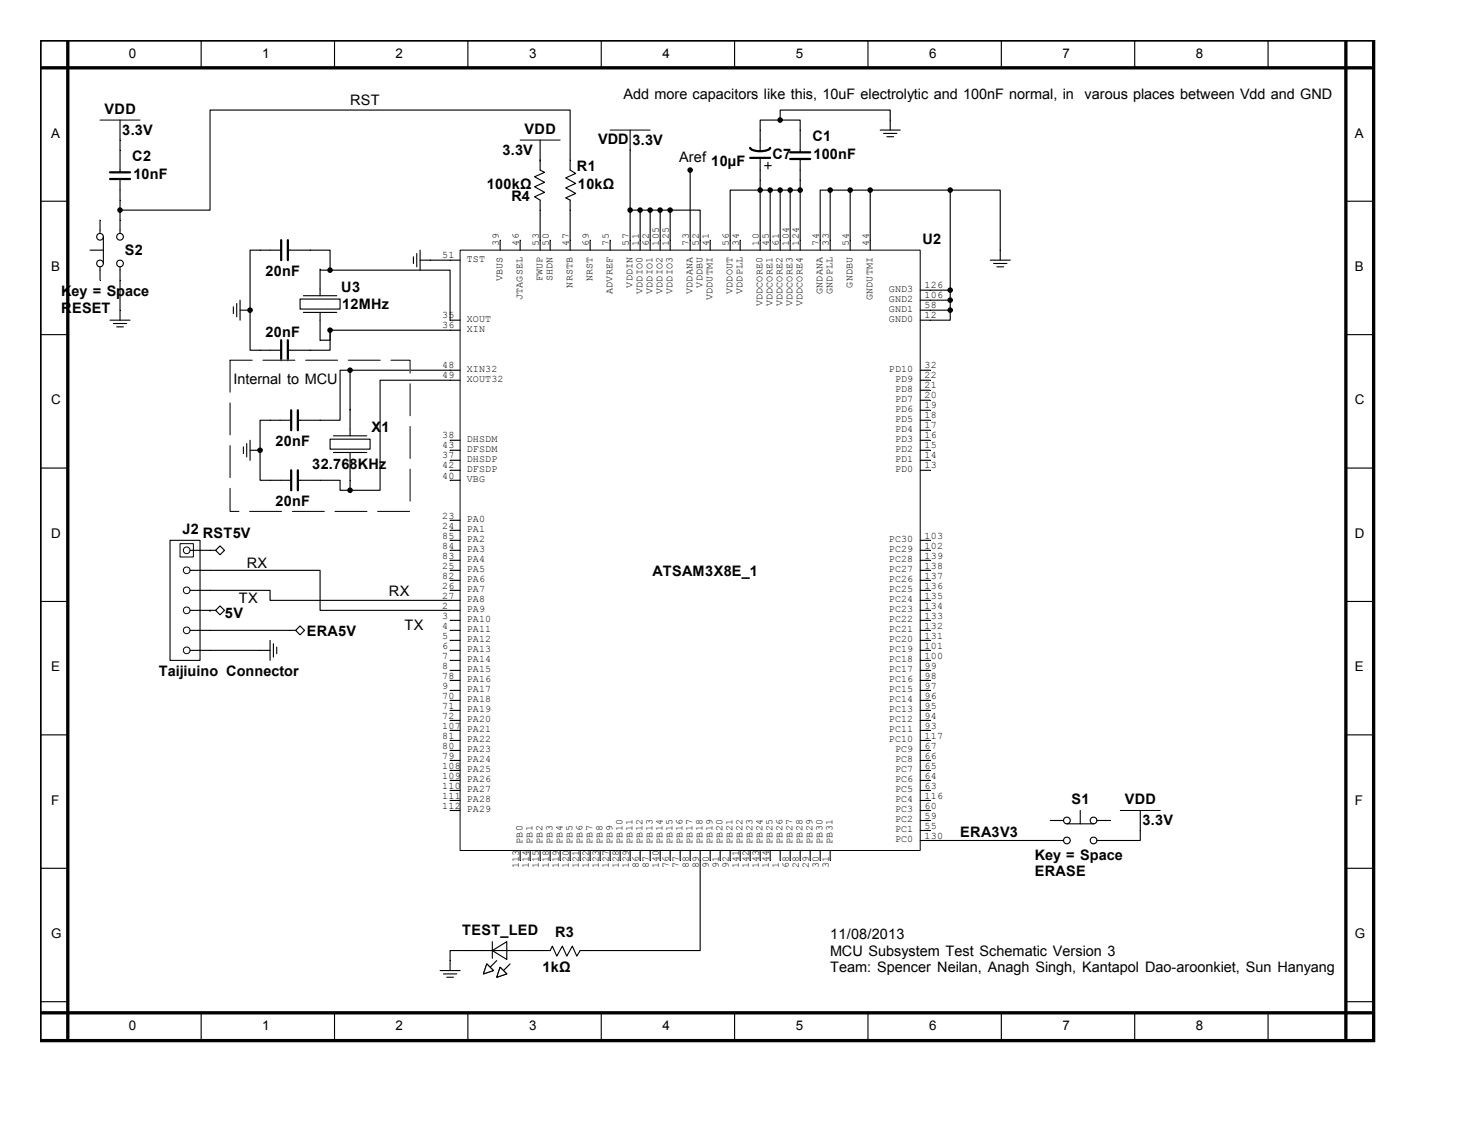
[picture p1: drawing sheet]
<svg xmlns="http://www.w3.org/2000/svg" width="279mm" height="216mm" viewBox="0 0 279 216" stroke-linecap="round" stroke-linejoin="round" font-family="sans-serif">
<path d="M7.6 7.6h254v190.5h-254zM7.6 12.9h253.6M12.9 7.6v190.1M256.3 7.6v190.1M7.6 192.8h253.6" fill="none" stroke="#000" stroke-width=".63"/>
<g fill="none" stroke="#000" stroke-width=".21">
<path d="M38.3 7.6v5.3M63.7 7.6v5.3M89.1 7.6v5.3M114.5 7.6v5.3M139.9 7.6v5.3M165.3 7.6v5.3M190.7 7.6v5.3M216.1 7.6v5.3M241.5 7.6v5.3M7.6 38.3h5.3M22.9 22.9v9.9M22.9 34.1v4"/>
<path d="M102.9 26.7v5.7l.8 .4-1.9 .9 1.9 1-1.9 .9 1.9 1-1.9 .9 1.1 .6v9.5M102.9 30.5h.1M108.6 30.5v1.9l1 .6-1.9 .9 1.9 1-1.9 .9 1.9 1-1.9 .9 .9 .4v9.5M144.8 30.1v17.5M145.6 31.5h1.3M146.3 30.9v1.3M146.7 36.2v11.4M148.6 22.9h-3.8v5.9M148.6 22.9h3.8v6.1M148.6 22.9v-1.9h20.9v3.8M148.6 36.2v11.4M150.5 36.2v11.4"/>
<path d="M152.4 36.2h-13.3v11.4M152.4 30.3v17.3M165.7 36.2v11.4M167.6 24.8h3.8M168.3 25.4h2.5M168.9 26h1.3M181 36.2h9.5v13.3M181 36.2h-19.1v11.4M181 36.2v22.9M256.3 38.3h5.3M17.1 47.6h2.6M19 41.9v2.5"/>
<path d="M19 50.8v2.5M19.7 45.1v5.1M22.9 41.9v2.5M22.9 50.8v10.2M44.4 58.4v1.3M45.1 57.8v2.5M45.7 59.1h1.9M45.7 57.1v3.9M47.6 59.1v7.6h6M47.6 59.1h.1M53.6 47.6h-6v11.5M54.8 47.6h8.1v3.8"/>
<path d="M57.1 56.9h7.7v1.9h-7.7zM57.8 56.3h6.3M57.8 59.5h6.3M61 59.5v5.3h1.9v-1.9M61 51.2v5.1M61 51.4h1.9M62.9 51.4h22.8v9.6h1.9M78.7 48.9v1.3M79.4 48.3v2.5M80 49.5h7.6M80 47.6v3.8M95.2 45.7v1.9"/>
<path d="M99.1 45.7v1.9M104.8 45.7v1.9M112.4 45.7v1.9M116.2 45.7v1.9M120 45.7v1.9M123.8 40v7.6M125.7 40v7.6M127.6 40h5.7v7.6M127.6 40h-5.7v7.6M127.6 40v7.6M131.4 45.7v1.9M135.3 45.7v1.9"/>
<path d="M141 45.7v1.9M156.2 45.7v1.9M158.1 45.7v1.9M175.3 59.1h5.7M175.3 57.1h5.7M175.3 55.2h5.7M181 59.1v1.9h-5.7M188.6 49.5h3.8M189.2 50.2h2.6M189.9 50.8h1.2M7.6 63.7h5.3M21 61h3.8"/>
<path d="M21.6 61.6h2.5M22.2 62.2h1.3M62.9 62.9v3.8h-8.1M62.9 62.9h24.7M66.7 70.5h-1.9v9.5h-8.1M66.7 70.5h20.9M66.7 70.5v12.5M87.6 72.4h-15.2v20.9h-5.7M175.3 78.1h1.9M175.3 76.2h1.9M175.3 74.3h1.9M175.3 72.4h1.9"/>
<path d="M175.3 70.5h1.9M256.3 63.7h5.3M7.6 89.1h5.3M46.4 85.1v1.3M47 84.5v2.5M47.6 85.7h1.9M47.6 83.8v3.8M49.5 85.7v5.7h6M49.5 85.7h.1M55.5 80h-6v5.7M56.7 91.4h8.1v1.9h1.9M62.9 83.6h7.6v1.9h-7.6z"/>
<path d="M63.5 83h6.3M63.5 86.1h6.3M66.7 86.1v7.2M85.7 89.5h1.9M85.7 87.6h1.9M85.7 85.7h1.9M85.7 83.8h1.9M85.7 99.1h1.9M85.7 91.4h1.9M175.3 89.5h1.9M175.3 87.6h1.9M175.3 85.7h1.9"/>
<path d="M175.3 83.8h1.9M175.3 81.9h1.9M175.3 80h1.9M256.3 89.1h5.3M7.6 114.5h5.3M32.4 102.9h5.7v22.8h-5.7zM36.2 116.2h3.8M36.2 108.6h3.8M36.2 112.4h3.8M36.2 104.8h4.9M41.1 104.8l.8-.9 .9 .9-.9 .8zM85.7 116.2h1.9"/>
<path d="M85.7 118.1h1.9M85.7 101h1.9M85.7 108.6h1.9M85.7 112.4h1.9M85.7 114.3h1.9M85.7 110.5h1.9M85.7 106.7h1.9M85.7 104.8h1.9M85.7 102.9h1.9M175.3 116.2h1.9M175.3 118.1h1.9M175.3 108.6h1.9"/>
<path d="M175.3 112.4h1.9M175.3 114.3h1.9M175.3 110.5h1.9M175.3 106.7h1.9M175.3 104.8h1.9M175.3 102.9h1.9M256.3 114.5h5.3M7.6 139.9h5.3M36.2 120h20.1M36.2 123.8h15.2M51.4 121.9v3.8M52.1 122.6v2.5"/>
<path d="M52.7 123.2v1.3M56.3 120l.8-.8 .9 .8-.9 .9zM85.7 120h1.9M85.7 121.9h1.9M85.7 123.8h1.9M85.7 125.7h1.9M85.7 127.6h1.9M85.7 131.4h1.9M85.7 133.3h1.9M85.7 135.3h1.9M85.7 137.2h1.9M85.7 129.5h1.9"/>
<path d="M85.7 139.1h1.9M175.3 120h1.9M175.3 121.9h1.9M175.3 123.8h1.9M175.3 125.7h1.9M175.3 127.6h1.9M175.3 131.4h1.9M175.3 133.3h1.9M175.3 135.3h1.9M175.3 137.2h1.9M175.3 129.5h1.9M175.3 139.1h1.9"/>
<path d="M256.3 139.9h5.3M85.7 154.3h1.9M85.7 150.5h1.9M85.7 148.6h1.9M85.7 146.7h1.9M85.7 144.8h1.9M85.7 142.9h1.9M85.7 141h1.9M85.7 152.4h1.9M175.3 158.1h1.9M175.3 156.2h1.9M175.3 154.3h1.9"/>
<path d="M175.3 150.5h1.9M175.3 148.6h1.9M175.3 146.7h1.9M175.3 144.8h1.9M175.3 142.9h1.9M175.3 141h1.9M175.3 152.4h1.9M7.6 165.3h5.3M99.1 161.9v1.9M101 161.9v1.9M102.9 161.9v1.9M104.8 161.9v1.9"/>
<path d="M106.7 161.9v1.9M108.6 161.9v1.9M110.5 161.9v1.9M112.4 161.9v1.9M114.3 161.9v1.9M116.2 161.9v1.9M118.1 161.9v1.9M120 161.9v1.9M121.9 161.9v1.9M123.8 161.9v1.9M125.7 161.9v1.9M127.6 161.9v1.9"/>
<path d="M129.5 161.9v1.9M131.4 161.9v1.9M133.3 161.9v1.9M135.3 161.9v1.9M137.2 161.9v1.9M139.1 161.9v1.9M141 161.9v1.9M142.9 161.9v1.9M144.8 161.9v1.9M146.7 161.9v1.9M148.6 161.9v1.9M150.5 161.9v1.9"/>
<path d="M152.4 161.9v1.9M154.3 161.9v1.9M156.2 161.9v1.9M158.1 161.9v1.9M175.3 160h1.9M256.3 165.3h5.3M7.6 190.7h5.3M38.3 192.8v5.3M63.7 192.8v5.3M89.1 192.8v5.3M114.5 192.8v5.3M139.9 192.8v5.3"/>
<path d="M165.3 192.8v5.3M190.7 192.8v5.3M216.1 192.8v5.3M241.5 192.8v5.3M256.3 190.7h5.3"/>
<circle cx="144.8" cy="36.2" r=".43"/>
<circle cx="146.7" cy="36.2" r=".43"/>
<circle cx="148.6" cy="36.2" r=".43"/>
<circle cx="148.6" cy="22.9" r=".43"/>
<circle cx="150.5" cy="36.2" r=".43"/>
<circle cx="152.4" cy="36.2" r=".43"/>
<circle cx="161.9" cy="36.2" r=".43"/>
<circle cx="165.7" cy="36.2" r=".43"/>
<circle cx="181" cy="36.2" r=".43"/>
<circle cx="19" cy="45.1" r=".64"/>
<circle cx="19" cy="50.2" r=".64"/>
<circle cx="22.9" cy="50.2" r=".64"/>
<circle cx="22.9" cy="45.1" r=".64"/>
<circle cx="47.6" cy="59.1" r=".43"/>
<circle cx="62.9" cy="51.4" r=".43"/>
<circle cx="121.9" cy="40" r=".43"/>
<circle cx="123.8" cy="40" r=".43"/>
<circle cx="125.7" cy="40" r=".43"/>
<circle cx="127.6" cy="40" r=".43"/>
<circle cx="181" cy="55.2" r=".43"/>
<circle cx="181" cy="57.1" r=".43"/>
<circle cx="181" cy="59.1" r=".43"/>
<circle cx="62.9" cy="62.9" r=".43"/>
<circle cx="66.7" cy="70.5" r=".43"/>
<circle cx="49.5" cy="85.7" r=".43"/>
<circle cx="66.7" cy="93.3" r=".43"/>
</g>
<g fill="none" stroke="#000" stroke-width=".19">
<path d="M19 22.9h7.7M99.1 26.7h7.6M87.6 47.6h87.7v114.3h-87.7zM34.3 103.5h2.5v2.5h-2.5z"/>
<circle cx="35.6" cy="108.6" r=".64"/>
<circle cx="35.6" cy="116.2" r=".64"/>
<circle cx="35.6" cy="104.8" r=".64"/>
<circle cx="35.6" cy="112.4" r=".64"/>
<circle cx="35.6" cy="123.8" r=".64"/>
<circle cx="35.6" cy="120" r=".64"/>
</g>
<g fill="#000">
<circle cx="144.8" cy="36.2" r=".43"/>
<circle cx="146.7" cy="36.2" r=".43"/>
<circle cx="148.6" cy="36.2" r=".43"/>
<circle cx="148.6" cy="22.9" r=".43"/>
<circle cx="150.5" cy="36.2" r=".43"/>
<circle cx="152.4" cy="36.2" r=".43"/>
<circle cx="161.9" cy="36.2" r=".43"/>
<circle cx="165.7" cy="36.2" r=".43"/>
<circle cx="181" cy="36.2" r=".43"/>
<circle cx="47.6" cy="59.1" r=".43"/>
<circle cx="62.9" cy="51.4" r=".43"/>
<circle cx="121.9" cy="40" r=".43"/>
<circle cx="123.8" cy="40" r=".43"/>
<circle cx="125.7" cy="40" r=".43"/>
<circle cx="127.6" cy="40" r=".43"/>
<circle cx="181" cy="55.2" r=".43"/>
<circle cx="181" cy="57.1" r=".43"/>
<circle cx="181" cy="59.1" r=".43"/>
<circle cx="62.9" cy="62.9" r=".43"/>
<circle cx="66.7" cy="70.5" r=".43"/>
<circle cx="49.5" cy="85.7" r=".43"/>
<circle cx="66.7" cy="93.3" r=".43"/>
</g>
<g fill="none" stroke="#000" stroke-width=".42">
<path d="M21 32.8h3.8M21 34.1h3.8M142.9 28.2a2.55 2.55 0 0 0 2.5 .6 1.43 1.43 0 0 0 1.3-.6M142.9 30.1h3.8M150.5 29h3.8M150.5 30.3h3.8M53.6 45.7v3.8M54.8 45.7v3.8M53.6 64.8v3.8M54.8 64.8v3.8M55.5 78.1v3.8M56.7 78.1v3.8"/>
<path d="M55.5 89.5v3.8M56.7 89.5v3.8"/>
</g>
<path d="M93.8 181l2.7-1.7v3.4z" fill="#fff"/>
<path d="M93.8 179.3v3.2M91.4 181h5.8M92.7 183.5l1.3 1.3-1.9 .6zM93.8 181l2.7-1.7v3.4zM94.6 182.9l-1.3 1.2M95.2 184.1l1.3 1.3-1.9 .7zM97.2 183.5l-1.3 1.3" fill="none" stroke="#000" stroke-width=".21"/>
<path d="M95.2 184.1l1.3 1.3-1.9 .7z" fill="#fff"/>
<path d="M95.2 184.1l1.3 1.3-1.9 .7z" fill="none" stroke="#000" stroke-width=".21"/>
<path d="M92.7 183.5l1.3 1.3-1.9 .6z" fill="#fff"/>
<g fill="none" stroke="#000" stroke-width=".21">
<path d="M22.9 38.1v3.8M108.6 30.5v-9.5h-68.6v19h-17.1M120 24.8v20.9M131.4 32.4v13.3M158.1 36.2h-1.9v9.5M158.1 36.2v9.5M158.1 36.2h3.8M120 40h1.9M40 112.4h11.4v1.9h34.3M40 108.6h21v7.6h24.7M40 116.2h.1M40 116.2h1.1"/>
<path d="M41.1 116.2l.8-.8 .9 .8-.9 .9zM200 156.2h2.6M203.2 156.8h5.1M205.7 154.3v2.5M208.9 156.2h2.6M217.2 154.3v5.7h-8.3M133.3 163.8v17.2h-22.8l-.6 1-.9-1.9-1.1 1.9-.8-1.9-1.1 1.9-.8-1.9-.4 .9h-7.6M177.2 160h25.4M83.8 184.8h3.8M84.5 185.4h2.5M85.1 186.1h1.3M91.4 181h-5.7v3.8"/>
<path d="M92.7 183.5l1.3 1.3-1.9 .6z"/>
<circle cx="131.4" cy="32.4" r=".43"/>
<circle cx="158.1" cy="36.2" r=".43"/>
<circle cx="22.9" cy="40" r=".43"/>
<circle cx="120" cy="40" r=".43"/>
<circle cx="203.2" cy="156.2" r=".64"/>
<circle cx="208.3" cy="156.2" r=".64"/>
<circle cx="203.2" cy="160" r=".64"/>
<circle cx="208.3" cy="160" r=".64"/>
</g>
<g fill="#000">
<circle cx="131.4" cy="32.4" r=".43"/>
<circle cx="158.1" cy="36.2" r=".43"/>
<circle cx="22.9" cy="40" r=".43"/>
<circle cx="120" cy="40" r=".43"/>
</g>
<path d="M116.2 24.8h7.6M213.4 154.3h7.6" fill="none" stroke="#000" stroke-width=".19"/>
<path d="M43.8 68.6h34.3v28.8h-34.3z" fill="none" stroke="#fff" stroke-width=".19" stroke-dasharray="6.1 2"/>
<path d="M43.8 68.6h34.3v28.8h-34.3z" fill="none" stroke="#000" stroke-width=".19" stroke-dasharray="6.1 2"/>
<g font-size="2.8">
<text x="19.9" y="21.6">VDD</text>
<text x="66.7" y="20.1">RST</text>
<text x="118.7" y="18.8">Add more capacitors like this, 10uF electrolytic and 100nF normal, in</text>
<text x="206.5" y="18.8">varous places between Vdd and GND</text>
<text x="23.3" y="25.7">3.3V</text>
<text x="95.7" y="29.5">3.3V</text>
<text x="99.9" y="25.4">VDD</text>
<text x="113.9" y="27.3">VDD</text>
<text x="120.4" y="27.6">3.3V</text>
<text x="154.7" y="26.9">C1</text>
<text x="25.2" y="30.7">C2</text>
<text x="25.4" y="34.1">10nF</text>
<text x="109.9" y="32.6">R1</text>
<text x="129.3" y="30.9">Aref</text>
<text x="135.5" y="31.6">10µF</text>
<text x="147.1" y="30.3">C7</text>
<text x="154.9" y="30.3">100nF</text>
<text x="92.7" y="36">100kΩ</text>
<text x="97.4" y="38.4">R4</text>
<text x="110.1" y="36">10kΩ</text>
<text x="175.7" y="46.4">U2</text>
<text x="23.8" y="48.5">S2</text>
<text x="50.6" y="52.5">20nF</text>
<text x="11.6" y="56.3">Key = Space</text>
<text x="11.6" y="59.5">RESET</text>
<text x="65" y="55.5">U3</text>
<text x="65.2" y="58.9">12MHz</text>
<text x="50.6" y="64.2">20nF</text>
<text x="44.4" y="73.2">Internal to MCU</text>
<text x="70.8" y="82.2">X1</text>
<text x="52.5" y="84.9">20nF</text>
<text x="59.5" y="89.4">32.768KHz</text>
<text x="34.8" y="101.6">J2</text>
<text x="52.5" y="96.4">20nF</text>
<text x="38.6" y="102.5">RST5V</text>
<text x="47" y="108.1">RX</text>
<text x="74.1" y="113.4">RX</text>
<text x="124.2" y="109.7">ATSAM3X8E_1</text>
<text x="42.8" y="117.7">5V</text>
<text x="45.5" y="114.9">TX</text>
<text x="77" y="120">TX</text>
<text x="58.4" y="121.1">ERA5V</text>
<text x="30.3" y="128.7">Taijiuino Connector</text>
<text x="204.1" y="153.1">S1</text>
<text x="214.2" y="153.1">VDD</text>
<text x="182.9" y="159.4">ERA3V3</text>
<text x="217.6" y="157.1">3.3V</text>
<text x="197.1" y="163.7">Key = Space</text>
<text x="197.1" y="166.8">ERASE</text>
<text x="88.1" y="178.1">TEST_LED</text>
<text x="105.7" y="178.5">R3</text>
<text x="158.1" y="178.8">11/08/2013</text>
<text x="103.3" y="185">1kΩ</text>
<text x="158.1" y="182">MCU Subsystem Test Schematic Version 3</text>
<text x="158.1" y="185.1">Team: Spencer Neilan, Anagh Singh, Kantapol Dao-aroonkiet, Sun Hanyang</text>
</g>
<g font-size="2.5">
<text x="24.6" y="11">0</text>
<text x="50" y="11">1</text>
<text x="75.4" y="11">2</text>
<text x="100.8" y="11">3</text>
<text x="126.2" y="11">4</text>
<text x="151.6" y="11">5</text>
<text x="177" y="11">6</text>
<text x="202.4" y="11">7</text>
<text x="227.8" y="11">8</text>
<text x="9.7" y="26.2">A</text>
<text x="258" y="26.2">A</text>
<text x="9.7" y="51.6">B</text>
<text x="258" y="51.6">B</text>
<text x="9.7" y="77">C</text>
<text x="258" y="77">C</text>
<text x="9.7" y="102.4">D</text>
<text x="258" y="102.4">D</text>
<text x="9.7" y="127.8">E</text>
<text x="258" y="127.8">E</text>
<text x="9.7" y="153.2">F</text>
<text x="258" y="153.2">F</text>
<text x="9.7" y="178.6">G</text>
<text x="258" y="178.6">G</text>
<text x="24.6" y="196.2">0</text>
<text x="50" y="196.2">1</text>
<text x="75.4" y="196.2">2</text>
<text x="100.8" y="196.2">3</text>
<text x="126.2" y="196.2">4</text>
<text x="151.6" y="196.2">5</text>
<text x="177" y="196.2">6</text>
<text x="202.4" y="196.2">7</text>
<text x="227.8" y="196.2">8</text>
</g>
<g font-size="1.9">
<text x="95" y="46.8" transform="rotate(-90 95 46.8)">39</text>
<text x="98.8" y="46.8" transform="rotate(-90 98.8 46.8)">46</text>
<text x="102.6" y="46.8" transform="rotate(-90 102.6 46.8)">53</text>
<text x="104.5" y="46.8" transform="rotate(-90 104.5 46.8)">50</text>
<text x="108.3" y="46.8" transform="rotate(-90 108.3 46.8)">47</text>
<text x="112.1" y="46.8" transform="rotate(-90 112.1 46.8)">69</text>
<text x="116" y="46.8" transform="rotate(-90 116 46.8)">75</text>
<text x="119.8" y="46.8" transform="rotate(-90 119.8 46.8)">57</text>
<text x="121.7" y="46.8" transform="rotate(-90 121.7 46.8)">11</text>
<text x="123.6" y="46.8" transform="rotate(-90 123.6 46.8)">62</text>
<text x="125.5" y="46.8" transform="rotate(-90 125.5 46.8)">105</text>
<text x="127.4" y="46.8" transform="rotate(-90 127.4 46.8)">125</text>
<text x="131.2" y="46.8" transform="rotate(-90 131.2 46.8)">73</text>
<text x="133.1" y="46.8" transform="rotate(-90 133.1 46.8)">52</text>
<text x="135" y="46.8" transform="rotate(-90 135 46.8)">41</text>
<text x="138.8" y="46.8" transform="rotate(-90 138.8 46.8)">56</text>
<text x="140.7" y="46.8" transform="rotate(-90 140.7 46.8)">34</text>
<text x="144.5" y="46.8" transform="rotate(-90 144.5 46.8)">10</text>
<text x="146.4" y="46.8" transform="rotate(-90 146.4 46.8)">45</text>
<text x="148.3" y="46.8" transform="rotate(-90 148.3 46.8)">61</text>
<text x="150.2" y="46.8" transform="rotate(-90 150.2 46.8)">104</text>
<text x="152.1" y="46.8" transform="rotate(-90 152.1 46.8)">124</text>
<text x="156" y="46.8" transform="rotate(-90 156 46.8)">74</text>
<text x="157.9" y="46.8" transform="rotate(-90 157.9 46.8)">33</text>
<text x="161.7" y="46.8" transform="rotate(-90 161.7 46.8)">54</text>
<text x="165.5" y="46.8" transform="rotate(-90 165.5 46.8)">44</text>
<text x="84.2" y="49.2">51</text>
<text x="88.9" y="49.9">TST</text>
<text x="95.7" y="53.6" transform="rotate(-90 95.7 53.6)">VBUS</text>
<text x="103.3" y="53.6" transform="rotate(-90 103.3 53.6)">FWUP</text>
<text x="105.2" y="53.6" transform="rotate(-90 105.2 53.6)">SHDN</text>
<text x="112.9" y="53.6" transform="rotate(-90 112.9 53.6)">NRST</text>
<text x="99.5" y="57.1" transform="rotate(-90 99.5 57.1)">JTAGSEL</text>
<text x="109.1" y="54.8" transform="rotate(-90 109.1 54.8)">NRSTB</text>
<text x="116.7" y="56" transform="rotate(-90 116.7 56)">ADVREF</text>
<text x="120.5" y="54.8" transform="rotate(-90 120.5 54.8)">VDDIN</text>
<text x="122.4" y="56" transform="rotate(-90 122.4 56)">VDDIO0</text>
<text x="124.3" y="56" transform="rotate(-90 124.3 56)">VDDIO1</text>
<text x="126.2" y="56" transform="rotate(-90 126.2 56)">VDDIO2</text>
<text x="128.1" y="56" transform="rotate(-90 128.1 56)">VDDIO3</text>
<text x="131.9" y="56" transform="rotate(-90 131.9 56)">VDDANA</text>
<text x="133.8" y="54.8" transform="rotate(-90 133.8 54.8)">VDDBU</text>
<text x="135.7" y="57.1" transform="rotate(-90 135.7 57.1)">VDDUTMI</text>
<text x="139.5" y="56" transform="rotate(-90 139.5 56)">VDDOUT</text>
<text x="141.4" y="56" transform="rotate(-90 141.4 56)">VDDPLL</text>
<text x="145.2" y="58.3" transform="rotate(-90 145.2 58.3)">VDDCORE0</text>
<text x="147.2" y="58.3" transform="rotate(-90 147.2 58.3)">VDDCORE1</text>
<text x="149.1" y="58.3" transform="rotate(-90 149.1 58.3)">VDDCORE2</text>
<text x="151" y="58.3" transform="rotate(-90 151 58.3)">VDDCORE3</text>
<text x="152.9" y="58.3" transform="rotate(-90 152.9 58.3)">VDDCORE4</text>
<text x="156.7" y="56" transform="rotate(-90 156.7 56)">GNDANA</text>
<text x="158.6" y="56" transform="rotate(-90 158.6 56)">GNDPLL</text>
<text x="162.4" y="54.8" transform="rotate(-90 162.4 54.8)">GNDBU</text>
<text x="166.2" y="57.1" transform="rotate(-90 166.2 57.1)">GNDUTMI</text>
<text x="169.3" y="59.4">GND1</text>
<text x="169.3" y="57.5">GND2</text>
<text x="169.3" y="55.6">GND3</text>
<text x="176.1" y="58.7">58</text>
<text x="176.1" y="56.8">106</text>
<text x="176.1" y="54.9">126</text>
<text x="84.2" y="60.6">35</text>
<text x="84.2" y="62.5">36</text>
<text x="88.9" y="61.3">XOUT</text>
<text x="88.9" y="63.2">XIN</text>
<text x="169.3" y="61.3">GND0</text>
<text x="176.1" y="60.6">12</text>
<text x="84.2" y="70.1">48</text>
<text x="88.9" y="70.9">XIN32</text>
<text x="169.3" y="70.9">PD10</text>
<text x="176.1" y="70.1">32</text>
<text x="84.2" y="72.1">49</text>
<text x="88.9" y="72.8">XOUT32</text>
<text x="170.5" y="76.6">PD7</text>
<text x="170.5" y="74.7">PD8</text>
<text x="170.5" y="72.8">PD9</text>
<text x="176.1" y="77.8">19</text>
<text x="176.1" y="75.9">20</text>
<text x="176.1" y="74">21</text>
<text x="176.1" y="72.1">22</text>
<text x="84.2" y="83.5">38</text>
<text x="170.5" y="82.3">PD4</text>
<text x="170.5" y="80.4">PD5</text>
<text x="170.5" y="78.5">PD6</text>
<text x="176.1" y="83.5">16</text>
<text x="176.1" y="81.6">17</text>
<text x="176.1" y="79.7">18</text>
<text x="84.2" y="87.3">37</text>
<text x="84.2" y="89.2">42</text>
<text x="84.2" y="85.4">43</text>
<text x="88.9" y="88">DHSDP</text>
<text x="88.9" y="84.2">DHSDM</text>
<text x="88.9" y="89.9">DFSDP</text>
<text x="88.9" y="86.1">DFSDM</text>
<text x="170.5" y="89.9">PD0</text>
<text x="170.5" y="88">PD1</text>
<text x="170.5" y="86.1">PD2</text>
<text x="170.5" y="84.2">PD3</text>
<text x="176.1" y="89.2">13</text>
<text x="176.1" y="87.3">14</text>
<text x="176.1" y="85.4">15</text>
<text x="84.2" y="91.1">40</text>
<text x="88.9" y="91.8">VBG</text>
<text x="84.2" y="98.7">23</text>
<text x="84.2" y="100.6">24</text>
<text x="88.9" y="99.4">PA0</text>
<text x="88.9" y="101.3">PA1</text>
<text x="84.2" y="106.3">83</text>
<text x="84.2" y="104.4">84</text>
<text x="84.2" y="102.5">85</text>
<text x="88.9" y="107.1">PA4</text>
<text x="88.9" y="105.2">PA3</text>
<text x="88.9" y="103.3">PA2</text>
<text x="169.3" y="105.2">PC29</text>
<text x="169.3" y="103.3">PC30</text>
<text x="169.3" y="107.1">PC28</text>
<text x="176.1" y="104.4">102</text>
<text x="176.1" y="102.5">103</text>
<text x="176.1" y="106.3">139</text>
<text x="84.2" y="108.2">25</text>
<text x="84.2" y="112.1">26</text>
<text x="84.2" y="114">27</text>
<text x="84.2" y="110.2">82</text>
<text x="88.9" y="109">PA5</text>
<text x="88.9" y="112.8">PA7</text>
<text x="88.9" y="110.9">PA6</text>
<text x="169.3" y="112.8">PC25</text>
<text x="169.3" y="110.9">PC26</text>
<text x="169.3" y="109">PC27</text>
<text x="176.1" y="114">135</text>
<text x="176.1" y="112.1">136</text>
<text x="176.1" y="110.2">137</text>
<text x="176.1" y="108.2">138</text>
<text x="84.2" y="115.9">2</text>
<text x="84.2" y="117.8">3</text>
<text x="84.2" y="119.7">4</text>
<text x="88.9" y="116.6">PA9</text>
<text x="88.9" y="118.5">PA10</text>
<text x="88.9" y="114.7">PA8</text>
<text x="169.3" y="118.5">PC22</text>
<text x="169.3" y="116.6">PC23</text>
<text x="169.3" y="114.7">PC24</text>
<text x="176.1" y="119.7">132</text>
<text x="176.1" y="117.8">133</text>
<text x="176.1" y="115.9">134</text>
<text x="84.2" y="121.6">5</text>
<text x="84.2" y="123.5">6</text>
<text x="84.2" y="125.4">7</text>
<text x="88.9" y="120.4">PA11</text>
<text x="88.9" y="122.3">PA12</text>
<text x="88.9" y="124.2">PA13</text>
<text x="169.3" y="124.2">PC19</text>
<text x="169.3" y="122.3">PC20</text>
<text x="169.3" y="120.4">PC21</text>
<text x="176.1" y="125.4">100</text>
<text x="176.1" y="123.5">101</text>
<text x="176.1" y="121.6">131</text>
<text x="84.2" y="127.3">8</text>
<text x="84.2" y="131.1">9</text>
<text x="84.2" y="129.2">78</text>
<text x="88.9" y="126.1">PA14</text>
<text x="88.9" y="128">PA15</text>
<text x="88.9" y="131.8">PA17</text>
<text x="88.9" y="129.9">PA16</text>
<text x="169.3" y="131.8">PC15</text>
<text x="169.3" y="129.9">PC16</text>
<text x="169.3" y="128">PC17</text>
<text x="169.3" y="126.1">PC18</text>
<text x="176.1" y="131.1">97</text>
<text x="176.1" y="129.2">98</text>
<text x="176.1" y="127.3">99</text>
<text x="84.2" y="133">70</text>
<text x="84.2" y="134.9">71</text>
<text x="84.2" y="136.8">72</text>
<text x="88.9" y="133.7">PA18</text>
<text x="88.9" y="135.6">PA19</text>
<text x="88.9" y="137.5">PA20</text>
<text x="169.3" y="137.5">PC12</text>
<text x="169.3" y="135.6">PC13</text>
<text x="169.3" y="133.7">PC14</text>
<text x="176.1" y="136.8">94</text>
<text x="176.1" y="134.9">95</text>
<text x="176.1" y="133">96</text>
<text x="84.2" y="142.5">80</text>
<text x="84.2" y="140.6">81</text>
<text x="84.2" y="138.7">107</text>
<text x="88.9" y="143.3">PA23</text>
<text x="88.9" y="141.4">PA22</text>
<text x="88.9" y="139.4">PA21</text>
<text x="169.3" y="139.4">PC11</text>
<text x="169.3" y="141.4">PC10</text>
<text x="170.5" y="143.3">PC9</text>
<text x="176.1" y="142.5">67</text>
<text x="176.1" y="138.7">93</text>
<text x="176.1" y="140.6">117</text>
<text x="84.2" y="144.4">79</text>
<text x="84.2" y="146.3">108</text>
<text x="84.2" y="148.3">109</text>
<text x="88.9" y="145.2">PA24</text>
<text x="88.9" y="147.1">PA25</text>
<text x="88.9" y="149">PA26</text>
<text x="170.5" y="149">PC6</text>
<text x="170.5" y="147.1">PC7</text>
<text x="170.5" y="145.2">PC8</text>
<text x="176.1" y="148.3">64</text>
<text x="176.1" y="146.3">65</text>
<text x="176.1" y="144.4">66</text>
<text x="84.2" y="150.2">110</text>
<text x="84.2" y="152.1">111</text>
<text x="84.2" y="154">112</text>
<text x="88.9" y="150.9">PA27</text>
<text x="88.9" y="152.8">PA28</text>
<text x="88.9" y="154.7">PA29</text>
<text x="170.5" y="154.7">PC3</text>
<text x="170.5" y="150.9">PC5</text>
<text x="170.5" y="152.8">PC4</text>
<text x="176.1" y="155.9">59</text>
<text x="176.1" y="154">60</text>
<text x="176.1" y="150.2">63</text>
<text x="176.1" y="152.1">116</text>
<text x="99.5" y="160.7" transform="rotate(-90 99.5 160.7)">PB0</text>
<text x="101.4" y="160.7" transform="rotate(-90 101.4 160.7)">PB1</text>
<text x="103.3" y="160.7" transform="rotate(-90 103.3 160.7)">PB2</text>
<text x="105.2" y="160.7" transform="rotate(-90 105.2 160.7)">PB3</text>
<text x="107.1" y="160.7" transform="rotate(-90 107.1 160.7)">PB4</text>
<text x="109.1" y="160.7" transform="rotate(-90 109.1 160.7)">PB5</text>
<text x="111" y="160.7" transform="rotate(-90 111 160.7)">PB6</text>
<text x="112.9" y="160.7" transform="rotate(-90 112.9 160.7)">PB7</text>
<text x="114.8" y="160.7" transform="rotate(-90 114.8 160.7)">PB8</text>
<text x="116.7" y="160.7" transform="rotate(-90 116.7 160.7)">PB9</text>
<text x="118.6" y="160.7" transform="rotate(-90 118.6 160.7)">PB10</text>
<text x="120.5" y="160.7" transform="rotate(-90 120.5 160.7)">PB11</text>
<text x="122.4" y="160.7" transform="rotate(-90 122.4 160.7)">PB12</text>
<text x="124.3" y="160.7" transform="rotate(-90 124.3 160.7)">PB13</text>
<text x="126.2" y="160.7" transform="rotate(-90 126.2 160.7)">PB14</text>
<text x="128.1" y="160.7" transform="rotate(-90 128.1 160.7)">PB15</text>
<text x="130" y="160.7" transform="rotate(-90 130 160.7)">PB16</text>
<text x="131.9" y="160.7" transform="rotate(-90 131.9 160.7)">PB17</text>
<text x="133.8" y="160.7" transform="rotate(-90 133.8 160.7)">PB18</text>
<text x="135.7" y="160.7" transform="rotate(-90 135.7 160.7)">PB19</text>
<text x="137.6" y="160.7" transform="rotate(-90 137.6 160.7)">PB20</text>
<text x="139.5" y="160.7" transform="rotate(-90 139.5 160.7)">PB21</text>
<text x="141.4" y="160.7" transform="rotate(-90 141.4 160.7)">PB22</text>
<text x="143.3" y="160.7" transform="rotate(-90 143.3 160.7)">PB23</text>
<text x="145.2" y="160.7" transform="rotate(-90 145.2 160.7)">PB24</text>
<text x="147.2" y="160.7" transform="rotate(-90 147.2 160.7)">PB25</text>
<text x="149.1" y="160.7" transform="rotate(-90 149.1 160.7)">PB26</text>
<text x="151" y="160.7" transform="rotate(-90 151 160.7)">PB27</text>
<text x="152.9" y="160.7" transform="rotate(-90 152.9 160.7)">PB28</text>
<text x="154.8" y="160.7" transform="rotate(-90 154.8 160.7)">PB29</text>
<text x="156.7" y="160.7" transform="rotate(-90 156.7 160.7)">PB30</text>
<text x="158.6" y="160.7" transform="rotate(-90 158.6 160.7)">PB31</text>
<text x="170.5" y="158.5">PC1</text>
<text x="170.5" y="156.6">PC2</text>
<text x="170.5" y="160.4">PC0</text>
<text x="176.1" y="157.8">55</text>
<text x="176.1" y="159.7">130</text>
<text x="98.8" y="165.3" transform="rotate(-90 98.8 165.3)">113</text>
<text x="100.7" y="165.3" transform="rotate(-90 100.7 165.3)">114</text>
<text x="102.6" y="165.3" transform="rotate(-90 102.6 165.3)">115</text>
<text x="104.5" y="165.3" transform="rotate(-90 104.5 165.3)">118</text>
<text x="106.4" y="165.3" transform="rotate(-90 106.4 165.3)">119</text>
<text x="108.3" y="165.3" transform="rotate(-90 108.3 165.3)">120</text>
<text x="110.2" y="165.3" transform="rotate(-90 110.2 165.3)">121</text>
<text x="112.1" y="165.3" transform="rotate(-90 112.1 165.3)">122</text>
<text x="114" y="165.3" transform="rotate(-90 114 165.3)">123</text>
<text x="116" y="165.3" transform="rotate(-90 116 165.3)">127</text>
<text x="117.9" y="165.3" transform="rotate(-90 117.9 165.3)">128</text>
<text x="119.8" y="165.3" transform="rotate(-90 119.8 165.3)">129</text>
<text x="121.7" y="165.3" transform="rotate(-90 121.7 165.3)">86</text>
<text x="123.6" y="165.3" transform="rotate(-90 123.6 165.3)">87</text>
<text x="125.5" y="165.3" transform="rotate(-90 125.5 165.3)">140</text>
<text x="127.4" y="165.3" transform="rotate(-90 127.4 165.3)">76</text>
<text x="129.3" y="165.3" transform="rotate(-90 129.3 165.3)">77</text>
<text x="131.2" y="165.3" transform="rotate(-90 131.2 165.3)">88</text>
<text x="133.1" y="165.3" transform="rotate(-90 133.1 165.3)">89</text>
<text x="135" y="165.3" transform="rotate(-90 135 165.3)">90</text>
<text x="136.9" y="165.3" transform="rotate(-90 136.9 165.3)">91</text>
<text x="138.8" y="165.3" transform="rotate(-90 138.8 165.3)">92</text>
<text x="140.7" y="165.3" transform="rotate(-90 140.7 165.3)">141</text>
<text x="142.6" y="165.3" transform="rotate(-90 142.6 165.3)">142</text>
<text x="144.5" y="165.3" transform="rotate(-90 144.5 165.3)">143</text>
<text x="146.4" y="165.3" transform="rotate(-90 146.4 165.3)">144</text>
<text x="148.3" y="165.3" transform="rotate(-90 148.3 165.3)">1</text>
<text x="150.2" y="165.3" transform="rotate(-90 150.2 165.3)">68</text>
<text x="152.1" y="165.3" transform="rotate(-90 152.1 165.3)">28</text>
<text x="154.1" y="165.3" transform="rotate(-90 154.1 165.3)">29</text>
<text x="156" y="165.3" transform="rotate(-90 156 165.3)">30</text>
<text x="157.9" y="165.3" transform="rotate(-90 157.9 165.3)">31</text>
</g>
</svg>
